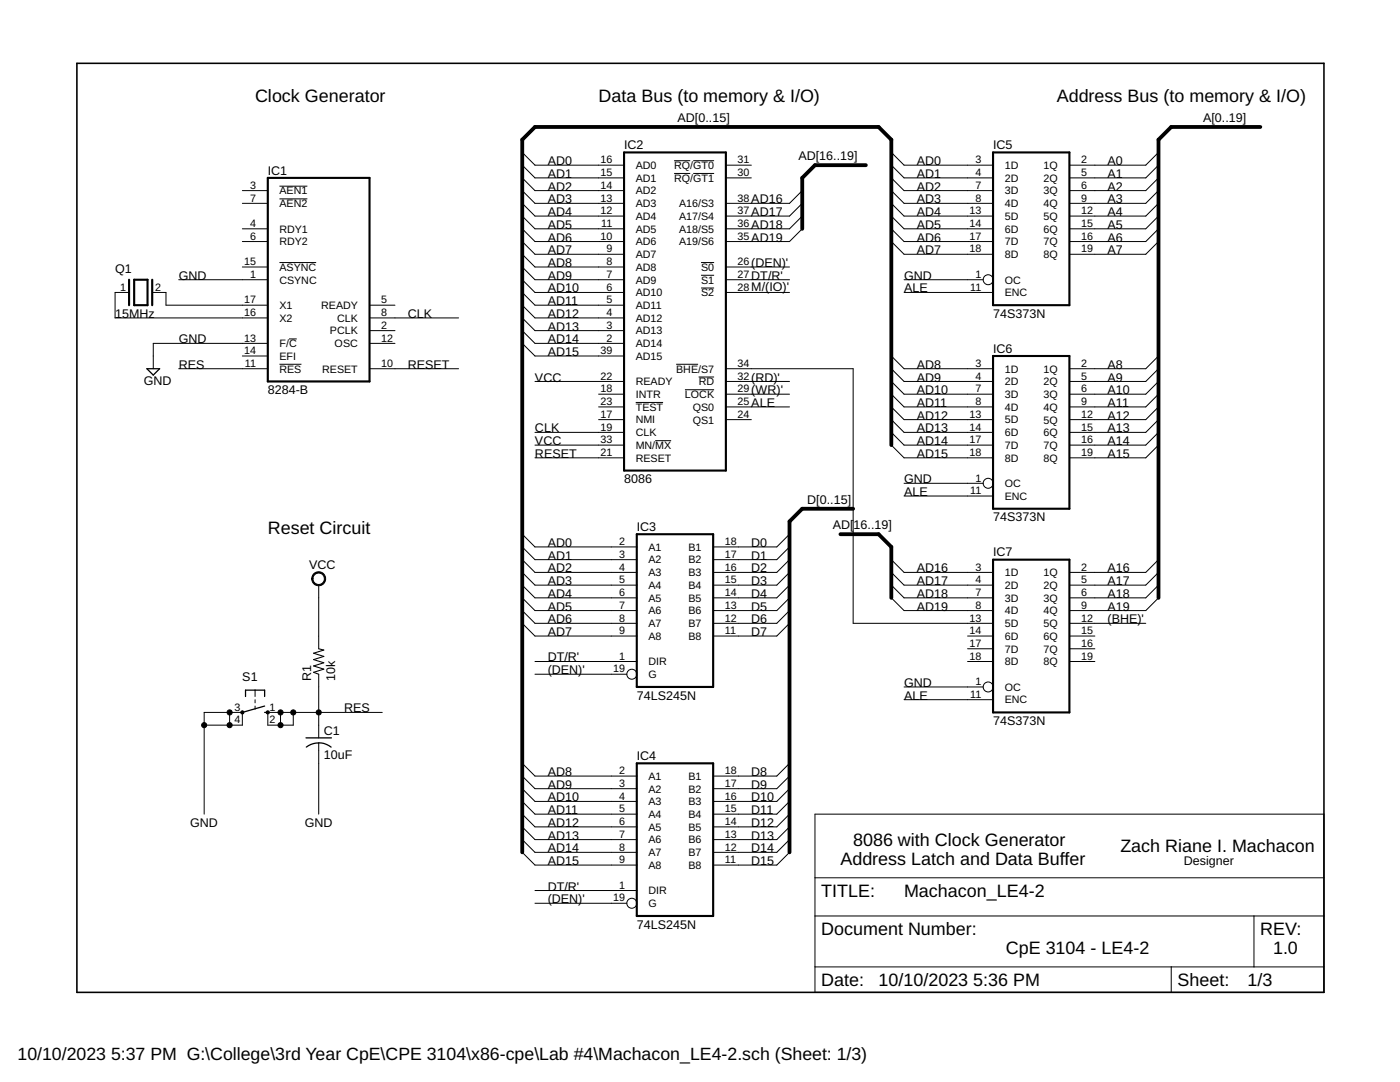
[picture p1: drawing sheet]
<svg xmlns="http://www.w3.org/2000/svg" width="279mm" height="216mm" viewBox="0 0 279 216" stroke-linecap="round" stroke-linejoin="round" font-family="sans-serif">
<g fill="none" stroke="#000" stroke-width=".2">
<path d="M48.4 38h5M55.8 37.1h5.5M55.8 39.7h5.5M104.2 35.5l2.6 2.5h17.7M104.2 38l2.6 2.6h17.7M104.2 30.4l2.6 2.6h17.7M104.2 33l2.6 2.5h17.7M134.5 32.1h3.3M134.5 34.6h3.3M138.3 32.1h4.2M138.3 34.6h4.2M144.9 33h5"/>
<path d="M144.9 35.5h5M160.1 38l-2.5 2.6h-12.7M177.9 35.5l2.5 2.5h17.8M177.9 38l2.5 2.6h17.8M177.9 30.4l2.5 2.6h17.8M177.9 33l2.5 2.5h17.8M231.2 35.5l-2.5 2.5h-15.3M231.2 38l-2.5 2.6h-15.3M231.2 30.4l-2.5 2.6h-15.3M231.2 33l-2.5 2.5h-15.3M25.5 58.4h-2.5v5h30.4M30.6 58.4h2.5v2.5h20.3"/>
<path d="M35.7 55.8h17.7M48.4 40.6h5M48.4 45.7h5M48.4 48.2h5M48.4 53.3h5M55.8 52.4h7.3M104.2 43.1l2.6 2.6h17.7M104.2 45.7l2.6 2.5h17.7M104.2 50.7l2.6 2.6h17.7M104.2 53.3l2.6 2.5h17.7M104.2 58.4l2.6 2.5h17.7M104.2 55.8l2.6 2.6h17.7"/>
<path d="M104.2 40.6l2.6 2.5h17.7M104.2 48.2l2.6 2.5h17.7M139.9 52.4h2.6M139.9 54.9h2.6M139.9 57.5h2.6M144.9 53.3h12.7M144.9 55.8h12.7M144.9 58.4h12.7M160.1 43.1l-2.5 2.6h-12.7M160.1 45.7l-2.5 2.5h-12.7M160.1 40.6l-2.5 2.5h-12.7M177.9 43.1l2.5 2.6h17.8"/>
<path d="M177.9 45.7l2.5 2.5h17.8M177.9 40.6l2.5 2.5h17.8M177.9 48.2l2.5 2.5h17.8M180.4 55.8h15.8M180.4 58.4h17.8M231.2 43.1l-2.5 2.6h-15.3M231.2 45.7l-2.5 2.5h-15.3M231.2 40.6l-2.5 2.5h-15.3M231.2 48.2l-2.5 2.5h-15.3M35.7 73.6h17.7M48.4 71h5M53.4 68.5h-22.8v5.1"/>
<path d="M55.8 72.7h4.4M57.7 67.6h1.5M73.7 63.4h17.8M73.7 68.5h5.1M73.7 73.6h17.8M73.7 60.9h5.1M73.7 66h5.1M104.2 60.9l2.6 2.5h17.7M104.2 66l2.6 2.5h17.7M104.2 68.5l2.6 2.5h17.7M104.2 63.4l2.6 2.6h17.7M106.8 76.1h17.7"/>
<path d="M119.5 78.7h5M134.9 72.7h4.4M136.7 77.8h5.8M139.4 75.2h3.1M144.9 73.6h25.4v50.8h27.9M144.9 76.1h12.7M144.9 78.7h12.7M177.9 71l2.5 2.6h17.8M177.9 73.6l2.5 2.5h17.8M177.9 76.1l2.5 2.6h17.8M177.9 78.7l2.5 2.5h17.8M231.2 71l-2.5 2.6h-15.3"/>
<path d="M231.2 73.6l-2.5 2.5h-15.3M231.2 76.1l-2.5 2.6h-15.3M231.2 78.7l-2.5 2.5h-15.3M106.8 91.4h17.7M106.8 86.3h17.7M106.8 88.8h17.7M119.5 81.2h5M119.5 83.7h5M126.9 80.3h5.4M130.8 87.9h3.1M144.9 81.2h12.7M144.9 83.7h5"/>
<path d="M177.9 81.2l2.5 2.5h17.8M177.9 88.8l2.5 2.6h17.8M177.9 83.7l2.5 2.6h17.8M177.9 86.3l2.5 2.5h17.8M180.4 96.4h15.8M180.4 99h17.8M231.2 81.2l-2.5 2.5h-15.3M231.2 88.8l-2.5 2.6h-15.3M231.2 83.7l-2.5 2.6h-15.3M231.2 86.3l-2.5 2.5h-15.3M63.6 116.8v12.7M104.2 106.6l2.6 2.5h20.3"/>
<path d="M104.2 109.1l2.6 2.6h20.3M104.2 111.7l2.6 2.5h20.3M104.2 114.2l2.6 2.6h20.3M104.2 116.8l2.6 2.5h20.3M104.2 119.3l2.6 2.5h20.3M157.6 106.6l-2.6 2.5h-12.7M157.6 109.1l-2.6 2.6h-12.7M157.6 111.7l-2.6 2.5h-12.7M157.6 114.2l-2.6 2.6h-12.7M157.6 116.8l-2.6 2.5h-12.7M157.6 119.3l-2.6 2.5h-12.7M177.9 111.7l2.5 2.5h17.8"/>
<path d="M177.9 114.2l2.5 2.6h17.8M177.9 116.8l2.5 2.5h17.8M177.9 119.3l2.5 2.5h17.8M231.2 111.7l-2.5 2.5h-15.3M231.2 114.2l-2.5 2.6h-15.3M231.2 116.8l-2.5 2.5h-15.3M231.2 119.3l-2.5 2.5h-15.3M50.9 137.7v1.3M50.9 139.6v.7M63.6 134.5v12.7M104.2 121.8l2.6 2.6h20.3M104.2 124.4l2.6 2.5h20.3"/>
<path d="M106.8 132h20.3M106.8 134.5h18.3M157.6 121.8l-2.6 2.6h-12.7M157.6 124.4l-2.6 2.5h-12.7M180.4 137.1h15.8M180.4 139.6h17.8M193.1 132h5.1M193.1 126.9h5.1M193.1 129.5h5.1M213.4 132h5.1M213.4 124.4h15.3M213.4 126.9h5.1"/>
<path d="M213.4 129.5h5.1M40.7 144.7h7.7v-2.5h-7.7v20.3M45.8 142.2v2.5M50.9 140.9v.6M56 142.2v2.5M58.5 142.2v2.5h-5.1v-2.5h22.9M63.6 148.3v14.2M104.2 159.9l2.6 2.6h20.3M104.2 152.3l2.6 2.6h20.3M104.2 154.9l2.6 2.5h20.3M104.2 157.4l2.6 2.5h20.3M157.6 159.9l-2.6 2.6h-12.7"/>
<path d="M157.6 152.3l-2.6 2.6h-12.7M157.6 154.9l-2.6 2.5h-12.7M157.6 157.4l-2.6 2.5h-12.7M104.2 162.5l2.6 2.5h20.3M104.2 165l2.6 2.5h20.3M104.2 167.5l2.6 2.6h20.3M104.2 170.1l2.6 2.5h20.3M106.8 177.7h20.3M157.6 162.5l-2.6 2.5h-12.7M157.6 165l-2.6 2.5h-12.7M157.6 167.5l-2.6 2.6h-12.7M157.6 170.1l-2.6 2.5h-12.7"/>
<path d="M162.6 162.5h101.6v35.5h-101.6zM162.6 175.2h101.6M106.8 180.2h18.3M162.6 182.8h101.6M162.6 192.9h101.6M233.7 192.9v5.1M250.3 182.8v10.1"/>
<circle cx="197.2" cy="55.8" r=".99"/>
<circle cx="197.2" cy="96.4" r=".99"/>
<circle cx="126.1" cy="134.5" r=".99"/>
<circle cx="197.2" cy="137.1" r=".99"/>
<circle cx="126.1" cy="180.2" r=".99"/>
</g>
<path d="M15.3 12.6h248.9v185.4h-248.9z" fill="none" stroke="#000" stroke-width=".32"/>
<path d="M53.4 35.5h20.3v40.6h-20.3zM124.5 30.4h20.4v63.5h-20.4zM198.2 30.4h15.2v30.5h-15.2zM25.8 55.8v5.1M26.8 55.8h2.6v5.1h-2.6zM30.4 55.8v5.1M198.2 71h15.2v30.5h-15.2zM127.1 106.6h15.2v30.5h-15.2zM198.2 111.7h15.2v30.5h-15.2zM127.1 152.3h15.2v30.5h-15.2z" fill="none" stroke="#000" stroke-width=".42"/>
<path d="M29.3 73.6h2.6l-1.3 1.2zM49 139v-1.3h3.8v1.3M52.8 142.2h.6M52.8 140.9l-4.4 1.3M61.1 147.2h5M61.1 149.1a4 4 0 0 1 5 0" fill="none" stroke="#000" stroke-width=".25"/>
<g fill="#000" stroke="#000" stroke-width=".2">
<path d="M62.6 114.5a1.4 1.4 0 0 1 2.2 .2 1.4 1.4 0 0 1-.8 2.1 1.4 1.4 0 0 1-1.8-1.3h.3a1.14 1.14 0 0 1 1.6-1 1.14 1.14 0 0 1 .2 2 1.14 1.14 0 0 1-1.8-.7v-.3h-.3z" fill-rule="evenodd"/>
<circle cx="40.7" cy="144.7" r=".51"/>
<circle cx="45.8" cy="144.7" r=".51"/>
<circle cx="45.8" cy="142.2" r=".51"/>
<circle cx="48.4" cy="142.2" r=".33"/>
<circle cx="53.4" cy="142.2" r=".33"/>
<circle cx="56" cy="144.7" r=".51"/>
<circle cx="56" cy="142.2" r=".51"/>
<circle cx="58.5" cy="142.2" r=".51"/>
<circle cx="63.6" cy="142.2" r=".51"/>
</g>
<path d="M63.6 129.5l1 .2-2 .6 2 .7-2 .6 2 .6-2 .7 2 .6-2 .7 1 .3" fill="none" stroke="#000" stroke-width=".21"/>
<path d="M172.8 33h-10.2l-2.5 2.5v10.2M251.5 25.3h-17.8l-2.5 2.6v91.4M177.9 88.8v-60.9l-2.6-2.6h-68.5l-2.6 2.6v142.2M167.7 106.6h7.6l2.6 2.5v10.2M170.3 101.5h-10.2l-2.5 2.6v66" fill="none" stroke="#000" stroke-width=".76"/>
<g font-size="3.6">
<text x="50.9" y="20.3">Clock Generator</text>
<text x="119.5" y="20.3">Data Bus (to memory &amp; I/O)</text>
<text x="210.9" y="20.3">Address Bus (to memory &amp; I/O)</text>
<text x="53.4" y="106.6">Reset Circuit</text>
<text x="167.7" y="172.6">Address Latch and Data Buffer</text>
<text x="170.3" y="168.8">8086 with Clock Generator</text>
<text x="223.6" y="170.1">Zach Riane I. Machacon</text>
<text x="163.9" y="179">TITLE:</text>
<text x="180.4" y="179">Machacon_LE4-2</text>
<text x="163.9" y="186.6">Document Number:</text>
<text x="200.7" y="190.4">CpE 3104 - LE4-2</text>
<text x="251.5" y="186.6">REV:</text>
<text x="254.1" y="190.4">1.0</text>
<text x="163.9" y="196.7">Date:</text>
<text x="175.3" y="196.7">10/10/2023</text>
<text x="194.2" y="196.7">5:36 PM</text>
<text x="235" y="196.7">Sheet:</text>
<text x="249" y="196.7">1/3</text>
</g>
<g font-size="3.5">
<text x="3.5" y="211.4">10/10/2023</text>
<text x="22.2" y="211.4">5:37 PM G:\College\3rd Year CpE\CPE 3104\x86-cpe\Lab #4\Machacon_LE4-2.sch (Sheet: 1/3)</text>
</g>
<g font-size="2.5">
<text x="124.5" y="29.8">IC2</text>
<text x="135.2" y="24.3">AD[0..15]</text>
<text x="198.2" y="29.8">IC5</text>
<text x="240.1" y="24.3">A[0..19]</text>
<text x="53.4" y="34.9">IC1</text>
<text x="109.3" y="33">AD0</text>
<text x="109.3" y="35.5">AD1</text>
<text x="159.3" y="31.9">AD[16..19]</text>
<text x="183" y="33">AD0</text>
<text x="183" y="35.5">AD1</text>
<text x="221" y="33">A0</text>
<text x="221" y="35.5">A1</text>
<text x="109.3" y="38">AD2</text>
<text x="109.3" y="40.6">AD3</text>
<text x="149.9" y="40.6">AD16</text>
<text x="183" y="38">AD2</text>
<text x="183" y="40.6">AD3</text>
<text x="221" y="38">A2</text>
<text x="221" y="40.6">A3</text>
<text x="109.3" y="43.1">AD4</text>
<text x="109.3" y="45.7">AD5</text>
<text x="149.9" y="43.1">AD17</text>
<text x="149.9" y="45.7">AD18</text>
<text x="183" y="43.1">AD4</text>
<text x="183" y="45.7">AD5</text>
<text x="221" y="43.1">A4</text>
<text x="221" y="45.7">A5</text>
<text x="109.3" y="48.2">AD6</text>
<text x="109.3" y="50.7">AD7</text>
<text x="109.3" y="53.3">AD8</text>
<text x="149.9" y="48.2">AD19</text>
<text x="149.9" y="53.3">(DEN)'</text>
<text x="183" y="48.2">AD6</text>
<text x="183" y="50.7">AD7</text>
<text x="221" y="48.2">A6</text>
<text x="221" y="50.7">A7</text>
<text x="23" y="54.5">Q1</text>
<text x="35.7" y="55.8">GND</text>
<text x="109.3" y="55.8">AD9</text>
<text x="109.3" y="58.3">AD10</text>
<text x="149.9" y="55.8">DT/R'</text>
<text x="149.9" y="58.1">M/(IO)'</text>
<text x="180.4" y="55.8">GND</text>
<text x="180.4" y="58.3">ALE</text>
<text x="23" y="63.4">15MHz</text>
<text x="81.4" y="63.4">CLK</text>
<text x="109.3" y="60.9">AD11</text>
<text x="109.3" y="63.4">AD12</text>
<text x="109.3" y="66">AD13</text>
<text x="198.2" y="63.4">74S373N</text>
<text x="35.7" y="68.5">GND</text>
<text x="109.3" y="68.5">AD14</text>
<text x="109.3" y="71">AD15</text>
<text x="198.2" y="70.4">IC6</text>
<text x="28.7" y="76.8">GND</text>
<text x="35.7" y="73.6">RES</text>
<text x="81.4" y="73.6">RESET</text>
<text x="106.8" y="76.1">VCC</text>
<text x="149.9" y="76.1">(RD)'</text>
<text x="183" y="73.6">AD8</text>
<text x="183" y="76.1">AD9</text>
<text x="221" y="73.6">A8</text>
<text x="221" y="76.1">A9</text>
<text x="53.4" y="78.7">8284-B</text>
<text x="149.9" y="81.2">ALE</text>
<text x="149.9" y="78.7">(WR)'</text>
<text x="183" y="78.7">AD10</text>
<text x="183" y="81.2">AD11</text>
<text x="183" y="83.7">AD12</text>
<text x="221" y="78.7">A10</text>
<text x="221" y="81.2">A11</text>
<text x="221" y="83.7">A12</text>
<text x="106.8" y="86.3">CLK</text>
<text x="106.8" y="88.8">VCC</text>
<text x="183" y="86.3">AD13</text>
<text x="183" y="88.8">AD14</text>
<text x="221" y="86.3">A13</text>
<text x="221" y="88.8">A14</text>
<text x="106.8" y="91.4">RESET</text>
<text x="183" y="91.4">AD15</text>
<text x="221" y="91.4">A15</text>
<text x="124.5" y="96.4">8086</text>
<text x="161.1" y="100.5">D[0..15]</text>
<text x="180.4" y="96.4">GND</text>
<text x="180.4" y="99">ALE</text>
<text x="127.1" y="106">IC3</text>
<text x="166.2" y="105.6">AD[</text>
<text x="170.4" y="105.6">16..19]</text>
<text x="198.2" y="104.1">74S373N</text>
<text x="61.7" y="113.6">VCC</text>
<text x="109.3" y="109.1">AD0</text>
<text x="109.3" y="111.7">AD1</text>
<text x="149.9" y="109.1">D0</text>
<text x="149.9" y="111.7">D1</text>
<text x="198.2" y="111">IC7</text>
<text x="109.3" y="114.2">AD2</text>
<text x="109.3" y="116.8">AD3</text>
<text x="109.3" y="119.3">AD4</text>
<text x="149.9" y="114.2">D2</text>
<text x="149.9" y="116.8">D3</text>
<text x="149.9" y="119.3">D4</text>
<text x="183" y="114.2">AD16</text>
<text x="183" y="116.8">AD17</text>
<text x="183" y="119.3">AD18</text>
<text x="221" y="114.2">A16</text>
<text x="221" y="116.8">A17</text>
<text x="221" y="119.3">A18</text>
<text x="109.3" y="121.8">AD5</text>
<text x="109.3" y="124.4">AD6</text>
<text x="149.9" y="121.8">D5</text>
<text x="149.9" y="124.4">D6</text>
<text x="183" y="121.8">AD19</text>
<text x="221" y="121.8">A19</text>
<text x="221" y="124.4">(BHE)'</text>
<text x="109.3" y="126.9">AD7</text>
<text x="109.3" y="132">DT/R'</text>
<text x="149.9" y="126.9">D7</text>
<text x="48.4" y="135.8">S1</text>
<text x="62.1" y="135.8" transform="rotate(-90 62.1 135.8)">R1</text>
<text x="66.9" y="135.8" transform="rotate(-90 66.9 135.8)">10k</text>
<text x="109.3" y="134.5">(DEN)'</text>
<text x="180.4" y="137.1">GND</text>
<text x="68.7" y="142.1">RES</text>
<text x="127.1" y="139.6">74LS245N</text>
<text x="180.4" y="139.6">ALE</text>
<text x="64.6" y="146.6">C1</text>
<text x="198.2" y="144.7">74S373N</text>
<text x="64.6" y="151.4">10uF</text>
<text x="109.3" y="154.8">AD8</text>
<text x="127.1" y="151.7">IC4</text>
<text x="149.9" y="154.8">D8</text>
<text x="109.3" y="157.4">AD9</text>
<text x="109.3" y="159.9">AD10</text>
<text x="149.9" y="157.4">D9</text>
<text x="149.9" y="159.9">D10</text>
<text x="37.9" y="165">GND</text>
<text x="60.8" y="165">GND</text>
<text x="109.3" y="162.5">AD11</text>
<text x="109.3" y="165">AD12</text>
<text x="109.3" y="167.5">AD13</text>
<text x="149.9" y="162.5">D11</text>
<text x="149.9" y="165">D12</text>
<text x="149.9" y="167.5">D13</text>
<text x="109.3" y="170.1">AD14</text>
<text x="109.3" y="172.6">AD15</text>
<text x="149.9" y="170.1">D14</text>
<text x="149.9" y="172.6">D15</text>
<text x="236.3" y="172.6">Designer</text>
<text x="109.3" y="177.7">DT/R'</text>
<text x="109.3" y="180.2">(DEN)'</text>
<text x="127.1" y="185.3">74LS245N</text>
</g>
<g font-size="2.1">
<text x="119.8" y="32.6">16</text>
<text x="119.8" y="35.1">15</text>
<text x="126.9" y="33.7">AD0</text>
<text x="134.5" y="33.7">RQ/GT0</text>
<text x="147.2" y="32.6">31</text>
<text x="147.2" y="35.1">30</text>
<text x="194.7" y="32.6">3</text>
<text x="194.7" y="35.1">4</text>
<text x="200.5" y="33.7">1D</text>
<text x="208.2" y="33.7">1Q</text>
<text x="215.8" y="32.6">2</text>
<text x="215.8" y="35.1">5</text>
<text x="49.9" y="37.7">3</text>
<text x="49.9" y="40.2">7</text>
<text x="55.8" y="38.8">AEN1</text>
<text x="55.8" y="41.3">AEN2</text>
<text x="119.8" y="37.7">14</text>
<text x="119.8" y="40.2">13</text>
<text x="126.9" y="36.3">AD1</text>
<text x="126.9" y="38.8">AD2</text>
<text x="126.9" y="41.3">AD3</text>
<text x="134.5" y="36.3">RQ/GT1</text>
<text x="135.5" y="41.3">A16/S3</text>
<text x="147.2" y="40.2">38</text>
<text x="194.7" y="37.7">7</text>
<text x="194.7" y="40.2">8</text>
<text x="200.5" y="36.3">2D</text>
<text x="200.5" y="38.8">3D</text>
<text x="200.5" y="41.3">4D</text>
<text x="208.2" y="36.3">2Q</text>
<text x="208.2" y="38.8">3Q</text>
<text x="208.2" y="41.3">4Q</text>
<text x="215.8" y="37.7">6</text>
<text x="215.8" y="40.2">9</text>
<text x="49.9" y="45.3">4</text>
<text x="49.9" y="47.8">6</text>
<text x="55.8" y="46.4">RDY1</text>
<text x="119.8" y="42.8">12</text>
<text x="119.8" y="47.8">10</text>
<text x="120" y="45.3">11</text>
<text x="126.9" y="43.9">AD4</text>
<text x="126.9" y="46.4">AD5</text>
<text x="135.5" y="43.9">A17/S4</text>
<text x="135.5" y="46.4">A18/S5</text>
<text x="147.2" y="42.8">37</text>
<text x="147.2" y="45.3">36</text>
<text x="147.2" y="47.8">35</text>
<text x="193.5" y="42.8">13</text>
<text x="193.5" y="45.3">14</text>
<text x="193.5" y="47.8">17</text>
<text x="200.5" y="43.9">5D</text>
<text x="200.5" y="46.4">6D</text>
<text x="208.2" y="43.9">5Q</text>
<text x="208.2" y="46.4">6Q</text>
<text x="215.8" y="42.8">12</text>
<text x="215.8" y="45.3">15</text>
<text x="215.8" y="47.8">16</text>
<text x="48.7" y="52.9">15</text>
<text x="55.8" y="49">RDY2</text>
<text x="121" y="50.4">9</text>
<text x="121" y="52.9">8</text>
<text x="126.9" y="49">AD6</text>
<text x="126.9" y="51.5">AD7</text>
<text x="135.5" y="49">A19/S6</text>
<text x="147.2" y="52.9">26</text>
<text x="193.5" y="50.4">18</text>
<text x="200.5" y="49">7D</text>
<text x="200.5" y="51.5">8D</text>
<text x="208.2" y="49">7Q</text>
<text x="208.2" y="51.5">8Q</text>
<text x="215.8" y="50.4">19</text>
<text x="24" y="58">1</text>
<text x="30.9" y="58">2</text>
<text x="49.9" y="55.5">1</text>
<text x="55.8" y="54">ASYNC</text>
<text x="55.8" y="56.6">CSYNC</text>
<text x="121" y="55.5">7</text>
<text x="121" y="58">6</text>
<text x="126.9" y="54">AD8</text>
<text x="126.9" y="56.6">AD9</text>
<text x="126.9" y="59.1">AD10</text>
<text x="139.9" y="54">S0</text>
<text x="139.9" y="56.6">S1</text>
<text x="139.9" y="59.1">S2</text>
<text x="147.2" y="55.5">27</text>
<text x="147.2" y="58">28</text>
<text x="193.6" y="58">11</text>
<text x="194.7" y="55.5">1</text>
<text x="200.5" y="56.6">OC</text>
<text x="200.5" y="59.1">ENC</text>
<text x="48.7" y="63.1">16</text>
<text x="48.7" y="60.5">17</text>
<text x="55.8" y="64.2">X2</text>
<text x="55.8" y="61.6">X1</text>
<text x="64.1" y="61.7">READY</text>
<text x="67.3" y="64.2">CLK</text>
<text x="76.1" y="60.5">5</text>
<text x="76.1" y="63.1">8</text>
<text x="76.1" y="65.6">2</text>
<text x="121" y="60.5">5</text>
<text x="121" y="63.1">4</text>
<text x="121" y="65.6">3</text>
<text x="126.9" y="61.6">AD11</text>
<text x="126.9" y="64.2">AD12</text>
<text x="48.7" y="68.2">13</text>
<text x="48.7" y="70.7">14</text>
<text x="55.8" y="69.3">F/C</text>
<text x="55.8" y="71.8">EFI</text>
<text x="65.9" y="66.7">PCLK</text>
<text x="66.8" y="69.3">OSC</text>
<text x="76.1" y="68.2">12</text>
<text x="119.8" y="70.7">39</text>
<text x="121" y="68.2">2</text>
<text x="126.9" y="66.7">AD13</text>
<text x="126.9" y="69.3">AD14</text>
<text x="126.9" y="71.8">AD15</text>
<text x="48.9" y="73.2">11</text>
<text x="55.8" y="74.3">RES</text>
<text x="64.3" y="74.3">RESET</text>
<text x="76.1" y="73.2">10</text>
<text x="119.8" y="75.8">22</text>
<text x="126.9" y="76.9">READY</text>
<text x="134.9" y="74.3">BHE/S7</text>
<text x="139.4" y="76.9">RD</text>
<text x="147.2" y="73.2">34</text>
<text x="147.2" y="75.8">32</text>
<text x="194.7" y="73.2">3</text>
<text x="194.7" y="75.8">4</text>
<text x="200.5" y="74.3">1D</text>
<text x="200.5" y="76.9">2D</text>
<text x="208.2" y="74.3">1Q</text>
<text x="208.2" y="76.9">2Q</text>
<text x="215.8" y="73.2">2</text>
<text x="215.8" y="75.8">5</text>
<text x="119.8" y="78.3">18</text>
<text x="119.8" y="80.8">23</text>
<text x="119.8" y="83.4">17</text>
<text x="126.9" y="79.4">INTR</text>
<text x="126.9" y="82">TEST</text>
<text x="136.7" y="79.4">LOCK</text>
<text x="138.2" y="82">QS0</text>
<text x="147.2" y="78.3">29</text>
<text x="147.2" y="80.8">25</text>
<text x="147.2" y="83.4">24</text>
<text x="193.5" y="83.4">13</text>
<text x="194.7" y="78.3">7</text>
<text x="194.7" y="80.8">8</text>
<text x="200.5" y="79.4">3D</text>
<text x="200.5" y="82">4D</text>
<text x="208.2" y="79.4">3Q</text>
<text x="208.2" y="82">4Q</text>
<text x="215.8" y="78.3">6</text>
<text x="215.8" y="80.8">9</text>
<text x="215.8" y="83.4">12</text>
<text x="119.8" y="85.9">19</text>
<text x="119.8" y="88.5">33</text>
<text x="126.9" y="84.5">NMI</text>
<text x="126.9" y="87">CLK</text>
<text x="126.9" y="89.6">MN/MX</text>
<text x="138.2" y="84.5">QS1</text>
<text x="193.5" y="85.9">14</text>
<text x="193.5" y="88.5">17</text>
<text x="200.5" y="84.5">5D</text>
<text x="200.5" y="87">6D</text>
<text x="200.5" y="89.6">7D</text>
<text x="208.2" y="84.5">5Q</text>
<text x="208.2" y="87">6Q</text>
<text x="208.2" y="89.6">7Q</text>
<text x="215.8" y="85.9">15</text>
<text x="215.8" y="88.5">16</text>
<text x="119.8" y="91">21</text>
<text x="126.9" y="92.1">RESET</text>
<text x="193.5" y="91">18</text>
<text x="200.5" y="92.1">8D</text>
<text x="208.2" y="92.1">8Q</text>
<text x="215.8" y="91">19</text>
<text x="193.6" y="98.6">11</text>
<text x="194.7" y="96.1">1</text>
<text x="200.5" y="97.2">OC</text>
<text x="200.5" y="99.7">ENC</text>
<text x="123.6" y="108.8">2</text>
<text x="123.6" y="111.3">3</text>
<text x="123.6" y="113.9">4</text>
<text x="129.4" y="109.9">A1</text>
<text x="129.4" y="112.4">A2</text>
<text x="137.4" y="112.4">B2</text>
<text x="137.4" y="109.9">B1</text>
<text x="144.7" y="113.9">16</text>
<text x="144.7" y="111.3">17</text>
<text x="144.7" y="108.8">18</text>
<text x="194.7" y="113.9">3</text>
<text x="215.8" y="113.9">2</text>
<text x="123.6" y="116.4">5</text>
<text x="123.6" y="118.9">6</text>
<text x="129.4" y="115">A3</text>
<text x="129.4" y="117.5">A4</text>
<text x="137.4" y="117.5">B4</text>
<text x="137.4" y="115">B3</text>
<text x="144.7" y="118.9">14</text>
<text x="144.7" y="116.4">15</text>
<text x="194.7" y="116.4">4</text>
<text x="194.7" y="118.9">7</text>
<text x="200.5" y="115">1D</text>
<text x="200.5" y="117.5">2D</text>
<text x="208.2" y="115">1Q</text>
<text x="208.2" y="117.5">2Q</text>
<text x="215.8" y="116.4">5</text>
<text x="215.8" y="118.9">6</text>
<text x="123.6" y="121.5">7</text>
<text x="123.6" y="124">8</text>
<text x="129.4" y="120.1">A5</text>
<text x="129.4" y="122.6">A6</text>
<text x="129.4" y="125.1">A7</text>
<text x="137.4" y="125.1">B7</text>
<text x="137.4" y="122.6">B6</text>
<text x="137.4" y="120.1">B5</text>
<text x="144.7" y="124">12</text>
<text x="144.7" y="121.5">13</text>
<text x="193.5" y="124">13</text>
<text x="194.7" y="121.5">8</text>
<text x="200.5" y="120.1">3D</text>
<text x="200.5" y="122.6">4D</text>
<text x="200.5" y="125.1">5D</text>
<text x="208.2" y="120.1">3Q</text>
<text x="208.2" y="122.6">4Q</text>
<text x="208.2" y="125.1">5Q</text>
<text x="215.8" y="121.5">9</text>
<text x="215.8" y="124">12</text>
<text x="123.6" y="131.6">1</text>
<text x="123.6" y="126.6">9</text>
<text x="129.4" y="127.7">A8</text>
<text x="137.4" y="127.7">B8</text>
<text x="144.7" y="126.6">11</text>
<text x="193.5" y="126.6">14</text>
<text x="193.5" y="129.1">17</text>
<text x="193.5" y="131.6">18</text>
<text x="200.5" y="127.7">6D</text>
<text x="200.5" y="130.2">7D</text>
<text x="208.2" y="127.7">6Q</text>
<text x="208.2" y="130.2">7Q</text>
<text x="215.8" y="126.6">15</text>
<text x="215.8" y="129.1">16</text>
<text x="215.8" y="131.6">19</text>
<text x="122.4" y="134.2">19</text>
<text x="129.4" y="132.8">DIR</text>
<text x="129.4" y="135.3">G</text>
<text x="194.7" y="136.7">1</text>
<text x="200.5" y="137.8">OC</text>
<text x="200.5" y="132.8">8D</text>
<text x="208.2" y="132.8">8Q</text>
<text x="46.8" y="141.8">3</text>
<text x="53.8" y="141.8">1</text>
<text x="193.6" y="139.3">11</text>
<text x="200.5" y="140.4">ENC</text>
<text x="46.8" y="144.3">4</text>
<text x="53.8" y="144.3">2</text>
<text x="123.6" y="154.5">2</text>
<text x="129.4" y="155.6">A1</text>
<text x="137.4" y="155.6">B1</text>
<text x="144.7" y="154.5">18</text>
<text x="123.6" y="157">3</text>
<text x="123.6" y="159.6">4</text>
<text x="129.4" y="158.1">A2</text>
<text x="129.4" y="160.7">A3</text>
<text x="137.4" y="160.7">B3</text>
<text x="137.4" y="158.1">B2</text>
<text x="144.7" y="159.6">16</text>
<text x="144.7" y="157">17</text>
<text x="123.6" y="162.1">5</text>
<text x="123.6" y="164.6">6</text>
<text x="123.6" y="167.2">7</text>
<text x="129.4" y="163.2">A4</text>
<text x="129.4" y="165.8">A5</text>
<text x="137.4" y="165.8">B5</text>
<text x="137.4" y="163.2">B4</text>
<text x="144.7" y="167.2">13</text>
<text x="144.7" y="164.6">14</text>
<text x="144.7" y="162.1">15</text>
<text x="123.6" y="169.7">8</text>
<text x="123.6" y="172.3">9</text>
<text x="129.4" y="168.3">A6</text>
<text x="129.4" y="170.8">A7</text>
<text x="129.4" y="173.4">A8</text>
<text x="137.4" y="173.4">B8</text>
<text x="137.4" y="170.8">B7</text>
<text x="137.4" y="168.3">B6</text>
<text x="144.7" y="172.3">11</text>
<text x="144.7" y="169.7">12</text>
<text x="122.4" y="179.9">19</text>
<text x="123.6" y="177.3">1</text>
<text x="129.4" y="178.5">DIR</text>
<text x="129.4" y="181">G</text>
</g>
</svg>
